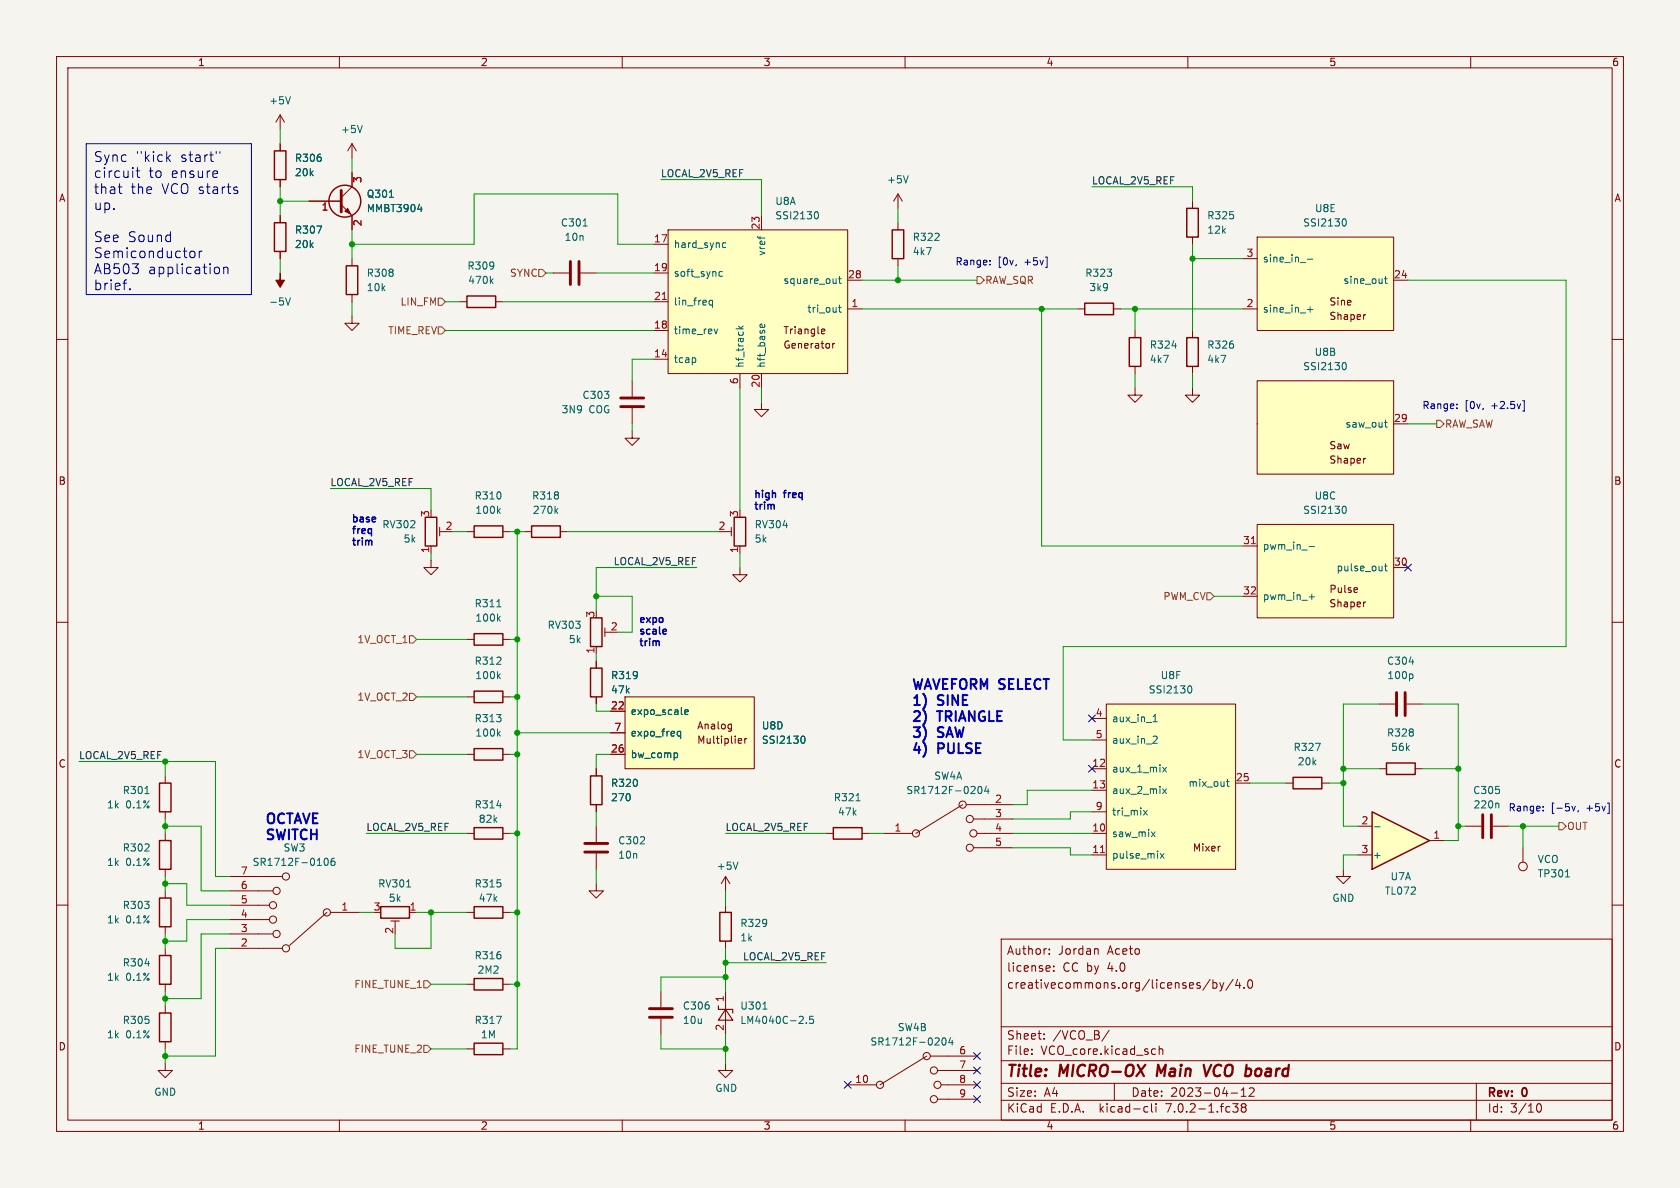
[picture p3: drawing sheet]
<svg xmlns="http://www.w3.org/2000/svg" width="297mm" height="210mm" viewBox="0 0 297 210" stroke-linecap="round" stroke-linejoin="round" font-family="sans-serif">
<path d="M0 0h297v210h-297z" fill="#f5f4ef" stroke="#f5f4ef" stroke-width=".18"/>
<g fill="none" stroke="#840000" stroke-width=".18">
<path d="M10 10h277v190h-277zM12 12h273v186h-273zM60 10v2M110 10v2M160 10v2M210 10v2M260 10v2M10 60h2M285 60h2M111.8 76.2v1.3h1.2l-1.2 1.2-1.3-1.2h1.3M111.8 67.3v2.8M111.8 72.1v2.8"/>
<path d="M128.3 94h1M129.3 93.2v1.5M130.8 96.5v1.3M10 110h2M285 110h2M10 160h2M285 160h2M177 166h108v32h-108zM185.5 168.6v.1M185.5 167.8v.1M185.6 170.8v.3l-.7 .1M186.3 171.6v.1"/>
<path d="M186.3 170.8v.1M193.9 167.7l.2 .2v.8M213.9 173.1l-1.3 2M214.4 173.2v1.5M214.4 173.8l.5-.1 .2 .3v.4l-.1 .2h-.6M215.6 173.7l.4 1M216 174.7l-.1 .4-.3 .1M216.4 173.7l-.4 1M218 173.1l-1.3 2M218.8 173.1l-.4 1.1h1M219.1 173.7v1M219.9 174.6v.1"/>
<path d="M220.7 173.3l.2-.1a.81 .81 0 0 1 .6 .6 .81 .81 0 0 1-.3 .8l-.1 .1a.81 .81 0 0 1-.4-1.4zM60 198v2M110 198v2M160 198v2M177 194.5h108M177 191.5h108M177 187.5h108M177 181.5h108M182.4 186.3v.1M182.4 185.5v.1M184.6 183.6v.1M184.6 182.8v.1"/>
<path d="M196.1 182.1l-1.3 2M197 191.5v3M202.5 195.6l.4 .1M202.9 196.5l-.4 .1M203.6 195.1v1.3l.2 .2M204.1 185.4l.2 .1M204.3 186.3l-.2 .1M204.4 195.1v.1M204.4 195.6v1M204.9 184.9v1.5M204.9 185.5l.2-.1 .4 .1 .1 .9M210 198v2"/>
<path d="M217.6 193.2h1.2M217.9 195.1h1l-.5 .6 .4 .1v.7l-.2 .1h-.5l-.2-.1M219.4 193.8h.9M219.4 192.7l.5-.4v1.5M219.7 195.7l-.3 .3 .1 .5 .2 .1 .4-.1 .2-.2-.1-.4-.2-.2M219.7 195.7l-.3-.2 .3-.4 .4 .1 .2 .2-.3 .3M219.7 195.7h.3M220.9 192.4l.5-.1 .2 .1 .1 .3-.9 1.1h.9M260 198v2M261 191.5v6.5M271.7 195.4l.3-.3a.81 .81 0 0 1 .6 .6 .81 .81 0 0 1-.3 .8l-.3 .1-.3-.3"/>
</g>
<path d="M212.8 188.2l.4 2 .9-2" fill="none" stroke="#840000" stroke-width=".4"/>
<path d="M129.8 91.4h2v5.1h-2z" fill="none" stroke="#840000" stroke-width=".25"/>
<path d="M109.7 71.9h4.1M109.7 70.4h4.1" fill="none" stroke="#840000" stroke-width=".51"/>
<path d="M118.1 40.6h31.8v25.4h-31.8z" fill="#ffffc2"/>
<g fill="none" stroke="#840000" stroke-width=".18">
<path d="M49.5 25.4v1.3M49.5 31.8v1.2M134.6 38.1v2.5M81.3 53.3h1.2M87.6 53.3h1.3M97.8 48.3h2.8M102.6 48.3h2.8M115.6 43.2h2.5M115.6 58.4h2.5M115.6 48.3h2.5M115.6 53.3h2.5M118.1 40.6h31.8v25.4h-31.8z"/>
<path d="M145.3 58.9h.5M145.3 58.2h.3l.2 .3-.6 .1M149.9 54.6h2.5M149.9 49.5h2.5M115.6 63.5h2.5M130.8 66v2.6M134.6 71.1v1.3h1.3l-1.3 1.3-1.3-1.3h1.3M134.6 66v2.6M147.2 60.7v.8M147.6 60.7l-.4 .2M82.5 94h1.3M88.9 94h1.3"/>
<path d="M92.7 94h1.3M99.1 94h1.2M82.5 113h1.3M88.9 113h1.3M105.4 114.3v1.3M105.4 116.8v1.3M106.9 111v1.5M106.9 111.8h1M130.8 100.3v1.3h-1.3l1.3 1.3 1.3-1.3h-1.3M105.4 123.2v1.3M259.1 146.1h2.8M263.9 146.1h2.8"/>
<path d="M149.9 191.8h5M163.8 186.7l-8.2 5.1M164.5 186.7h8.2M165.7 194.3h7M165.7 189.2h7M166.4 191.8h6.3"/>
<circle cx="155.6" cy="191.8" r=".63"/>
<circle cx="163.8" cy="186.7" r=".63"/>
<circle cx="165.1" cy="194.3" r=".63"/>
<circle cx="165.1" cy="189.2" r=".63"/>
<circle cx="165.7" cy="191.8" r=".63"/>
</g>
<g fill="none" stroke="#006464" stroke-width=".18">
<path d="M103.1 40h.7M144.3 37.4a.68 .68 0 0 1 .4 .7 .68 .68 0 0 1-.4 .6M86.8 49.6l.4 .5M87.2 49.3l-.5 .5M125.4 53.8l.2 .1h.4M126 53.1v1.3M126 53.1h-.4l-.2 .1M126.3 58.2l.3 .8 .3-.8M127.2 48.7l.2 .1h.3M127.7 48.1l-.3-.1-.2 .1M127.8 43.7h.5M127.8 43h.5"/>
<path d="M130.6 57.6l.4 .5M131.4 57.6l-.5 .4M133.9 41.8v.1M134.4 41.8v.5M134.4 57.7v-.4h.3l.1 .6M135.1 57.3l.1 .4M147.8 49.3v.8M147.8 50v.1M148.2 54.4h.5M148.2 49.3h.5M148.4 48.8v1.1l.3 .2M148.4 53.9v1.1l.3 .2"/>
<path d="M88.1 90.3l.3 .5M88.4 89.9l-.4 .5M98.2 90.3l.4 .5M98.6 89.9l-.5 .5M87.8 107.3h.8M88.1 109.3l.3 .5M88.4 109l-.4 .4M264.8 142l.2 .2v.6M166.7 183.5h.1a.68 .68 0 0 1 .5 .6 .68 .68 0 0 1-.5 .6 .84 .84 0 0 1-.1-1.2zM168 183.4l-.3 .9h.8M168.3 183.9v.8"/>
</g>
<path d="M117.1 52.9h.7" fill="none" stroke="#a90000" stroke-width=".18"/>
<path d="M100.8 46.2v4.1M102.4 46.2v4.1M262.1 144v4.1M263.7 144v4.1" fill="none" stroke="#840000" stroke-width=".51"/>
<path d="M48.5 26.7h2v5.1h-2zM82.5 52.3h5.1v2.1h-5.1zM83.8 93h5.1v2h-5.1zM94 93h5.1v2h-5.1zM83.8 112h5.1v2h-5.1zM104.4 109.2h2v5.1h-2zM104.4 118.1h2v5.1h-2z" fill="none" stroke="#840000" stroke-width=".25"/>
<path d="M242.6 143.5l10.1 5.1-10.1 5.1z" fill="#ffffc2"/>
<g fill="none" stroke="#840000" stroke-width=".25">
<path d="M48.5 39.4h2v5.1h-2zM28.2 138.4h2v5.1h-2zM83.8 122.2h5.1v2h-5.1zM28.2 148.6h2v5.1h-2zM28.2 158.8h2v5h-2zM242.6 143.5l10.1 5.1-10.1 5.1zM28.2 179.1h2v5.1h-2zM28.2 168.9h2v5.1h-2z"/>
<circle cx="61" cy="35.6" r="2.82"/>
</g>
<g fill="none" stroke="#840000" stroke-width=".18">
<path d="M49.5 38.1v1.3M54.6 35.6h5.7M60.3 36.2l1.9 1.9v2.5M62.2 30.5v2.5l-1.9 1.9M49.5 44.5v1.2M29.2 137.2v1.2M82.5 123.2h1.3M88.9 123.2h1.3M29.2 143.5v1.3M29.2 147.3v1.3M29.2 153.7v1.2M29.2 157.5v1.3"/>
<path d="M40.6 154.9h9.3M40.6 157.5h7.7M156.2 147.3h5.1M170.2 142.2l-8.3 5.1M170.8 142.2h8.3M172.1 149.9h7M172.1 144.8h7M172.7 147.3h6.4M237.5 153.7v1.2h1.3l-1.3 1.3-1.3-1.3h1.3M240 146.1h2.6M240 151.1h2.6M252.7 148.6h2.6"/>
<path d="M29.2 163.8v1.3M29.2 167.6v1.3M29.2 174v1.3M29.2 177.8v1.3M40.6 167.6h9.3M40.6 165.1h7.7M40.6 160h7M40.6 162.6h7M57.8 161.3l-6.6 5.8M58.4 161.3h5.1M29.2 188v1.2h1.3l-1.3 1.3-1.3-1.3h1.3M29.2 184.2v1.2"/>
<circle cx="48.9" cy="157.5" r=".63"/>
<circle cx="50.5" cy="154.9" r=".63"/>
<circle cx="161.9" cy="147.3" r=".63"/>
<circle cx="170.2" cy="142.2" r=".63"/>
<circle cx="171.4" cy="144.8" r=".63"/>
<circle cx="171.4" cy="149.9" r=".63"/>
<circle cx="172.1" cy="147.3" r=".63"/>
<circle cx="48.3" cy="160" r=".63"/>
<circle cx="48.3" cy="162.6" r=".63"/>
<circle cx="48.9" cy="165.1" r=".63"/>
<circle cx="50.5" cy="167.6" r=".63"/>
<circle cx="57.8" cy="161.3" r=".63"/>
</g>
<path d="M68.8 34.9h.8M73.9 37h.7M88.1 119.5l.3 .5M88.4 119.1l-.4 .5M173.1 139.1l.1-.1a.68 .68 0 0 1 .4 .7 .68 .68 0 0 1-.4 .6 .84 .84 0 0 1-.1-1.2zM174.4 139l-.3 .9h.8M174.7 139.4v.9M25.6 140.3h.8M57.4 151.8l.2-.1a.68 .68 0 0 1 .4 .7 .68 .68 0 0 1-.4 .6l-.2-.1-.1-.4zM59.1 151.7l-.3 .1a.86 .86 0 0 0 0 1.2l.4-.1v-.5l-.2-.2-.4 .1-.1 .1M243 146.2h1" fill="none" stroke="#006464" stroke-width=".18"/>
<path d="M60.3 33.7v3.8" fill="none" stroke="#840000" stroke-width=".51"/>
<path d="M61 37.3l.5-.5 .5 1z" fill="#840000" stroke="#840000" stroke-width=".18"/>
<path d="M195.6 124.5h22.8v29.2h-22.8z" fill="#ffffc2"/>
<g fill="none" stroke="#840000" stroke-width=".18">
<path d="M49.5 20.3l-.7 1.3M49.5 20.3v2.6M49.5 20.3l.8 1.3M62.2 25.4v2.5M62.2 25.4l-.7 1.3M62.2 25.4l.8 1.3M158.7 34.3l-.7 1.3M158.7 34.3v2.5M158.7 34.3l.8 1.3M62.2 55.9v1.3h1.3l-1.3 1.2-1.2-1.2h1.2M62.2 45.7v1.3M62.2 52.1v1.2"/>
<path d="M200.7 58.4v1.3M210.8 58.4v1.3M200.7 68.6v1.3h1.2l-1.2 1.2-1.3-1.2h1.3M200.7 64.8v1.2M210.8 68.6v1.3h1.3l-1.3 1.2-1.3-1.2h1.3M210.8 64.8v1.2M76.2 99.1v1.2h-1.3l1.3 1.3 1.3-1.3h-1.3M76.2 96.5v1.3M77.7 93.2v1.5M77.7 94h1M82.5 133.4h1.3M88.9 133.4h1.3"/>
<path d="M193 135.9h2.6M193 139.7h2.6M193 127h2.6M193 130.8h2.6M195.6 124.5h22.8v29.2h-22.8zM218.4 138.4h2.6M227.3 138.4h1.3M233.7 138.4h1.2M82.5 147.3h1.3M88.9 147.3h1.3M193 147.3h2.6M193 151.1h2.6"/>
<path d="M193 143.5h2.6M69.1 162.8h1.5M69.8 162.8v1M72.4 161.3h1.3M82.5 161.3h1.3M88.9 161.3h1.3"/>
</g>
<g fill="none" stroke="#006464" stroke-width=".18">
<path d="M51.3 17.1l-.4 1.3M64 22.2l-.4 1.2M160.6 31.1l-.5 1.2M50.5 52.7l.4 1.2 .4-1.2M88.1 129.6l.3 .5M88.4 129.3l-.4 .5M203.9 127.6h.7M204 126.6l.2-.3v1.3M204 130.1l.5 .1 .1 .3-.8 .9h.8M205.5 135.6l.7 .9M205.5 139.4l.7 .9M206.2 135.6l-.7 .9"/>
<path d="M206.2 139.4l-.7 .9M210.3 121.2a.68 .68 0 0 1 .4 .7 .68 .68 0 0 1-.4 .6M216.8 138.2h.5M217 137.7v1.1l.3 .2M71.9 156.8h.7M202.2 143.3l.6 .8M202.8 143.3l-.6 .8M203.6 147.1l.6 .8M204.2 147.1l-.6 .8M205.1 150.9l.7 .8M205.8 150.9l-.7 .8"/>
</g>
<path d="M194.6 150.7h.7" fill="none" stroke="#a90000" stroke-width=".18"/>
<path d="M61.2 47h2v5.1h-2zM199.6 59.7h2.1v5.1h-2.1zM209.8 59.7h2v5.1h-2zM75.2 91.4h2v5.1h-2zM83.8 132.3h5.1v2.1h-5.1zM228.6 137.4h5.1v2h-5.1zM83.8 146.3h5.1v2h-5.1zM67.3 160.3h5.1v2h-5.1zM83.8 160.3h5.1v2h-5.1z" fill="none" stroke="#840000" stroke-width=".25"/>
<path d="M49.5 48.3v1.2h.8l-.8 1.3-.7-1.3h.7z" fill="#840000" stroke="#840000" stroke-width=".18"/>
<path d="M222.2 67.3h24.2v16.5h-24.2z" fill="#ffffc2"/>
<path d="M210.8 35.6v1.2M210.8 41.9v1.3M222.2 67.3h24.2v16.5h-24.2zM246.4 74.9h2.5M241.4 81l-.2 .1" fill="none" stroke="#840000" stroke-width=".18"/>
<path d="M237.6 64.1a.68 .68 0 0 1 .4 .6 .68 .68 0 0 1-.4 .7M244.8 74.7h.4M244.9 74.2v1.1l.3 .2" fill="none" stroke="#006464" stroke-width=".18"/>
<path d="M209.8 36.8h2v5.1h-2z" fill="none" stroke="#840000" stroke-width=".25"/>
<path d="M222.2 41.9h24.2v16.5h-24.2z" fill="#ffffc2"/>
<path d="M190.5 54.6h1.3M196.8 54.6h1.3M219.7 54.6h2.5M219.7 45.7h2.5M222.2 41.9h24.2v16.5h-24.2zM241.4 55.6l-.2 .1M246.4 49.5h2.5M82.5 174h1.3M88.9 174h1.3M82.5 185.4h1.3M88.9 185.4h1.3" fill="none" stroke="#840000" stroke-width=".18"/>
<path d="M237.6 38.7a.68 .68 0 0 1 .4 .6 .68 .68 0 0 1-.4 .7M231.1 54.7h1M231.1 45.8h1M231.6 54.2v1M244.8 49.3h.4M244.9 48.8v1.1l.3 .2" fill="none" stroke="#006464" stroke-width=".18"/>
<path d="M191.8 53.6h5v2h-5zM83.8 173h5.1v2h-5.1zM83.8 184.4h5.1v2h-5.1z" fill="none" stroke="#840000" stroke-width=".25"/>
<path d="M222.2 92.7h24.2v16.5h-24.2z" fill="#ffffc2"/>
<g fill="none" stroke="#840000" stroke-width=".18">
<path d="M219.7 96.5h2.5M222.2 92.7h24.2v16.5h-24.2zM219.7 105.4h2.5M239.9 103.9l.1 .3-.6 .1M241.4 106.4l-.2 .1M246.4 100.3h2.5M243.8 135.9h1.3M250.2 135.9h1.3M128.3 154.9l-.8 1.3M128.3 154.9v2.6M128.3 154.9l.7 1.3M146 147.3h1.3"/>
<path d="M152.4 147.3h1.3"/>
</g>
<path d="M231.4 96.6h1M237.6 89.5a.68 .68 0 0 1 .4 .6 .68 .68 0 0 1-.4 .7M244.9 99.6v1.1l.3 .2M231.4 105.5h1M244.8 100.1h.4M130.5 152.4l-.5 1.3M151.3 141.6h.8" fill="none" stroke="#006464" stroke-width=".18"/>
<path d="M221.2 96.1h.7" fill="none" stroke="#a90000" stroke-width=".18"/>
<path d="M245.1 134.9h5.1v2h-5.1zM147.3 146.3h5.1v2h-5.1z" fill="none" stroke="#840000" stroke-width=".25"/>
<path d="M110.5 123.2h22.8v12.7h-22.8z" fill="#ffffc2"/>
<g fill="none" stroke="#840000" stroke-width=".18">
<path d="M49.5 25.4v1.3M49.5 31.8v1.2M49.5 38.1v1.3M54.6 35.6h5.7M62.2 30.5v2.5M62.2 38.1v2.5M158.7 39.4v1.2M49.5 44.5v1.2M158.7 45.7v1.3M105.4 116.8v1.3M105.4 123.2v1.3M105.4 135.9v1.3"/>
<path d="M107.9 125.7h2.6M107.9 133.4h2.6M107.9 129.5h2.6M110.5 123.2h22.8v12.7h-22.8zM129.2 128l.1 .1M129.3 128v1l-.1 .2M129.3 128.8l-.1 .1M130.7 130.6h.4v.3l-.6 .1M131.1 131.3l-.4 .1M131.7 130.6v.8M132 130.6l-.3 .2M243.8 124.5h2.8"/>
<path d="M248.7 124.5h2.8M105.4 156.2v1.3h1.3l-1.3 1.3-1.3-1.3h1.3M105.4 142.2v1.3M105.4 146.1v2.7M105.4 150.9v2.8M269.2 149.9v2.5M116.8 175.3v2.8M128.3 175.3v7.6M128.3 160v1.3M128.3 166.4v1.2M116.8 180.1v2.8M128.3 188v1.2h1.2l-1.2 1.3-1.3-1.3h1.3"/>
<circle cx="269.2" cy="153.2" r=".76"/>
</g>
<g fill="none" stroke="#006464" stroke-width=".18">
<path d="M68.8 34.9h.8M73.9 37h.7M249.7 119.2l.1 .2-.1 .5M119.5 133.1l.3 .2v.4l-.3 .2M119.9 130.1h.4M119.9 129.3h.4M120.3 129.3v1.3M121.1 125.9l.6-.1-.1-.3h-.4l-.1 .2v.6h.5M141.9 130.1a.68 .68 0 0 1 .4 .7 .68 .68 0 0 1-.4 .6M276.8 155h.7M134.9 178.4h.7M143.8 179.7h-.6l-.1 .6 .2-.2 .4 .1 .1 .2v.4l-.2 .1-.5-.1"/>
<path d="M142.6 180.8v.1"/>
</g>
<path d="M157.7 40.6h2.1v5.1h-2.1zM104.4 137.2h2v5h-2zM127.3 161.3h2v5.1h-2z" fill="none" stroke="#840000" stroke-width=".25"/>
<path d="M246.9 122.4v4.1M248.4 122.4v4.1M103.4 150.6h4M103.4 149.1h4M114.8 179.8h4.1M114.8 178.3h4.1" fill="none" stroke="#840000" stroke-width=".51"/>
<path d="M127 177.8v.6h2.5v.7M128.3 178.4l1.2 1.9h-2.5z" fill="none" stroke="#840000" stroke-width=".2"/>
<path d="M77.5 52.7h.6l.6 .6-.6 .7h-.6zM77.5 57.8h.6l.6 .6-.6 .7h-.6zM95.2 47.6h.7l.6 .7-.6 .6h-.7zM172.7 48.9h.7l.6 .6-.6 .7h-.7zM254 74.3h.6l.7 .6-.7 .7h-.6zM72.4 112.4h.6l.7 .6-.7 .7h-.6zM213.4 104.8h.6l.6 .6-.6 .6h-.6zM72.4 122.6h.6l.7 .6-.7 .6h-.6zM72.4 132.7h.6l.7 .7-.7 .6h-.6zM275.6 145.4h.6l.7 .7-.7 .6h-.6zM74.9 173.4h.7l.6 .6-.6 .6h-.7zM74.9 184.8h.7l.6 .6-.6 .7h-.7z" fill="none" stroke="#725600" stroke-width=".18"/>
<g fill="none" stroke="#0000c2" stroke-width=".18">
<path d="M15.2 25.4h29.2v26.7h-29.2zM20.9 33h.7M21.4 34.2h.2M24.1 30.2h.6M24.3 29.6v1.5l.1 .2 .3 .1M29.6 27.9l.5 .6M30.1 27.4l-.6 .6M38.2 26.8v.3M38.4 30.3l.1 .3-.9 .2M38.9 26.8v.3M41.6 33l.4 .1M41.6 33.6l.4 .1 .1 .3-.3 .2h-.3"/>
<path d="M23 51.1v.1M33.6 44.6a.47 .47 0 0 1 .5-.2 .47 .47 0 0 1 .4 .3v.5a.47 .47 0 0 1-.4 .4 .47 .47 0 0 1-.5-.2M35.2 44.4v1.2M35.7 44.4l-.3 .1-.2 .2M38.5 47.2l.3 .4v.5l-.3 .3M39.6 47.4a.43 .43 0 0 1 .7 .1v.9M39.6 47.2v1.2M175 46.7v.1M175 46v.2M184.8 45.4h.3v1.9h-.3M257.6 72.1v.1M257.6 71.4v.2"/>
<path d="M269.2 70.8h.3v1.9h-.3M272.8 143.2v.2M272.8 142.6v.1M277.9 142.5l.3 .9 .3-.9M279 143.3l-.1 .2M284.2 142h.3v1.8h-.3"/>
</g>
<g fill="none" stroke="#009600" stroke-width=".18">
<path d="M49.5 35.6h5.1M49.5 22.9v2.5M49.5 33v5.1M62.2 27.9v2.6M116.8 31.8h17.8v6.3M158.7 36.8v2.6M193 33h17.8v2.6M49.5 45.7v2.6M62.2 40.6v5.1M62.2 53.3v2.6M62.2 43.2h21.6v-8.9h25.4v8.9h6.4M78.7 53.3h2.6"/>
<path d="M78.7 58.4h36.9M88.9 53.3h26.7M96.5 48.3h1.3M105.4 48.3h10.2M152.4 49.5h20.3M152.4 54.6h38.1M158.7 47v2.5M184.1 54.6v41.9h35.6M198.1 54.6h21.6M200.7 54.6v3.8M210.8 43.2v15.2M210.8 45.7h8.9"/>
<path d="M248.9 49.5h28v64.8h-88.9v16.5h5M111.8 74.9v1.3M115.6 63.5h-3.8v3.8M130.8 68.6v21.6M134.6 68.6v2.5M200.7 66v2.6M210.8 66v2.6M248.9 74.9h5.1M58.4 86.4h17.8v3.8M76.2 97.8v1.3M80 94h2.5M90.2 94h2.5"/>
<path d="M91.4 94v91.4h-1.2M100.3 94h26.7M130.8 97.8v2.5M73.7 113h8.8M90.2 113h1.2M105.4 105.4h6.4v6.4h-2.6M105.4 115.6v1.2M123.2 100.3h-17.8v7.7M214.6 105.4h5.1M14 134.6h24.1v20.3h2.5M29.2 134.6v2.6M73.7 133.4h8.8"/>
<path d="M73.7 123.2h8.8M90.2 133.4h1.2M90.2 123.2h1.2M91.4 129.5h16.5M105.4 124.5v1.2h2.5M107.9 133.4h-2.5v2.5M193 139.7h-11.4v2.5h-2.5M221 138.4h6.3M234.9 138.4h2.6M237.5 135.9h6.3M243.8 124.5h-6.3v21.6h2.5M251.5 135.9h6.3"/>
<path d="M251.5 124.5h6.3v24.1h-2.5M29.2 146.1h6.4v11.4h5M29.2 144.8v2.5M29.2 154.9v2.6M29.2 156.2h3.8v3.8h7.6M64.8 147.3h17.7M90.2 147.3h1.2M105.4 143.5v2.6M105.4 153.7v2.5M128.3 157.5v2.5M128.3 147.3h17.7M153.7 147.3h2.5"/>
<path d="M179.1 147.3h13.9M179.1 149.9h10.1v1.2h3.8M193 143.5h-3.8v1.3h-10.1M240 151.1h-2.5v2.6M257.8 146.1h1.3M266.7 146.1h8.9M269.2 146.1v3.8M29.2 165.1v2.5M29.2 175.3v2.5M40.6 167.6h-2.5v19.1h-8.9M40.6 162.6h-7.6v3.8h-3.8M40.6 165.1h-5v11.4h-6.4"/>
<path d="M63.5 161.3h2.5M73.7 161.3h8.8M76.2 161.3v6.3h-6.4v-2.5M76.2 174h6.3M90.2 161.3h1.2M90.2 174h1.2M128.3 167.6v7.7M128.3 172.7h-11.5v2.6M128.3 170.2h17.7M29.2 185.4v2.6M76.2 185.4h6.3M116.8 182.9v2.5h11.5"/>
<path d="M128.3 182.9v5.1"/>
</g>
<g fill="none" stroke="#000084" stroke-width=".18">
<path d="M248.3 99.7l1.2 1.2M249.5 99.7l-1.2 1.2M192.4 135.3l1.2 1.2M192.4 126.4l1.2 1.2M193.6 135.3l-1.2 1.2M193.6 126.4l-1.2 1.2M149.3 191.2l1.2 1.2M150.5 191.2l-1.2 1.2M172.1 186.1l1.2 1.2M172.1 188.6l1.2 1.2M172.1 193.7l1.2 1.2M172.1 191.2l1.2 1.2"/>
<path d="M173.3 186.1l-1.2 1.2M173.3 188.6l-1.2 1.2M173.3 193.7l-1.2 1.2M173.3 191.2l-1.2 1.2"/>
</g>
<g fill="#009600" stroke="#009600" stroke-width=".18">
<circle cx="91.4" cy="174" r=".46"/>
<circle cx="76.2" cy="161.3" r=".46"/>
<circle cx="128.3" cy="185.4" r=".46"/>
<circle cx="91.4" cy="94" r=".46"/>
<circle cx="91.4" cy="113" r=".46"/>
<circle cx="91.4" cy="123.2" r=".46"/>
<circle cx="91.4" cy="129.5" r=".46"/>
<circle cx="91.4" cy="133.4" r=".46"/>
<circle cx="29.2" cy="186.7" r=".46"/>
<circle cx="29.2" cy="146.1" r=".46"/>
<circle cx="29.2" cy="166.4" r=".46"/>
<circle cx="29.2" cy="176.5" r=".46"/>
<circle cx="29.2" cy="134.6" r=".46"/>
<circle cx="29.2" cy="156.2" r=".46"/>
<circle cx="49.5" cy="35.6" r=".46"/>
<circle cx="62.2" cy="43.2" r=".46"/>
<circle cx="105.4" cy="105.4" r=".46"/>
<circle cx="257.8" cy="146.1" r=".46"/>
<circle cx="269.2" cy="146.1" r=".46"/>
<circle cx="237.5" cy="138.4" r=".46"/>
<circle cx="257.8" cy="135.9" r=".46"/>
<circle cx="237.5" cy="135.9" r=".46"/>
<circle cx="210.8" cy="45.7" r=".46"/>
<circle cx="184.1" cy="54.6" r=".46"/>
<circle cx="158.7" cy="49.5" r=".46"/>
<circle cx="200.7" cy="54.6" r=".46"/>
<circle cx="91.4" cy="161.3" r=".46"/>
<circle cx="91.4" cy="147.3" r=".46"/>
<circle cx="128.3" cy="172.7" r=".46"/>
<circle cx="128.3" cy="170.2" r=".46"/>
</g>
<g font-size="2.8" fill="#840000">
<text x="178" y="190.8">Title:</text>
<text x="187.4" y="190.8">MICRO-OX</text>
<text x="205.2" y="190.8">Main</text>
<text x="214.2" y="190.8">VCO board</text>
</g>
<g font-size="2.4" fill="#0000c2">
<text x="16.6" y="28.8">Sync</text>
<text x="24" y="28.8">&quot;kick</text>
<text x="31.9" y="28.8">start&quot;</text>
<text x="16.6" y="31.7">circuit</text>
<text x="16.6" y="34.5">that</text>
<text x="23.1" y="34.5">the</text>
<text x="26.2" y="31.7">to</text>
<text x="28.5" y="34.5">VCO starts</text>
<text x="30.2" y="31.7">ensure</text>
<text x="16.6" y="37.3">up.</text>
<text x="16.6" y="43">See Sound</text>
<text x="16.6" y="45.9">Semiconductor</text>
<text x="16.6" y="48.7">AB503</text>
<text x="16.6" y="51.5">brief.</text>
<text x="26.2" y="48.7">application</text>
<text x="161.3" y="122">WAVEFORM SELECT</text>
<text x="161.3" y="124.8">1)</text>
<text x="166" y="124.8">SINE</text>
<text x="161.3" y="127.7">2)</text>
<text x="161.3" y="130.5">3)</text>
<text x="166" y="127.7">TRIANGLE</text>
<text x="166" y="130.5">SAW</text>
<text x="161.3" y="133.4">4)</text>
<text x="166" y="133.4">PULSE</text>
<text x="47" y="145.8">OCTAVE</text>
<text x="47" y="148.6">SWITCH</text>
</g>
<g font-size="2.1" fill="#840000">
<text x="178" y="171.9">license:</text>
<text x="178" y="168.9">Author:</text>
<text x="187.1" y="168.9">Jordan</text>
<text x="187.9" y="171.9">CC by</text>
<text x="195.8" y="168.9">Aceto</text>
<text x="195.8" y="171.9">4.0</text>
<text x="178" y="174.9">creativecommons.org/licenses/by/4.0</text>
<text x="178" y="183.9">Sheet:</text>
<text x="186.2" y="183.9">/VCO_B/</text>
<text x="178" y="186.6">File:</text>
<text x="184" y="186.6">VCO_core.kicad_sch</text>
<text x="178" y="196.8">KiCad</text>
<text x="178" y="194">Size:</text>
<text x="184.6" y="194">A4</text>
<text x="185.7" y="196.8">E.D.A.</text>
<text x="194.4" y="196.8">kicad-cli</text>
<text x="200" y="194">Date:</text>
<text x="206.2" y="196.8">7.0.2-1.fc38</text>
<text x="206.9" y="194">2023-04-12</text>
<text x="263" y="194.2">Rev:</text>
<text x="263" y="196.8">Id:</text>
<text x="267" y="196.8">3/10</text>
<text x="269.2" y="194.2">0</text>
</g>
<g font-size="1.8" fill="#840000">
<text x="35" y="11.8">1</text>
<text x="85" y="11.8">2</text>
<text x="135" y="11.8">3</text>
<text x="185" y="11.8">4</text>
<text x="235" y="11.8">5</text>
<text x="285" y="11.8">6</text>
<text x="10.4" y="35.8">A</text>
<text x="285.4" y="35.8">A</text>
<text x="138.4" y="59.3">Triangle</text>
<text x="234.9" y="56.7">Shaper</text>
<text x="234.9" y="54.2">Sine</text>
<text x="138.4" y="61.8">Generator</text>
<text x="234.9" y="79.6">Saw</text>
<text x="234.9" y="82.1">Shaper</text>
<text x="10.3" y="85.8">B</text>
<text x="285.3" y="85.8">B</text>
<text x="234.9" y="105">Pulse</text>
<text x="234.9" y="107.5">Shaper</text>
<text x="123.2" y="129.1">Analog</text>
<text x="123.2" y="131.6">Multiplier</text>
<text x="10.3" y="135.8">C</text>
<text x="285.3" y="135.8">C</text>
<text x="210.8" y="150.7">Mixer</text>
<text x="10.3" y="185.8">D</text>
<text x="285.3" y="185.8">D</text>
<text x="35" y="199.8">1</text>
<text x="85" y="199.8">2</text>
<text x="135" y="199.8">3</text>
<text x="185" y="199.8">4</text>
<text x="235" y="199.8">5</text>
<text x="285" y="199.8">6</text>
</g>
<g font-size="1.8" fill="#006464">
<text x="47.5" y="18.6">+5V</text>
<text x="60.2" y="23.7">+5V</text>
<text x="52.1" y="28.8">R306</text>
<text x="52.1" y="31.3">20k</text>
<text x="64.8" y="35.1">Q301</text>
<text x="156.8" y="32.6">+5V</text>
<text x="52.1" y="41.5">R307</text>
<text x="64.8" y="37.7">MMBT3904</text>
<text x="99.1" y="40.2">C301</text>
<text x="137" y="36.4">U8A</text>
<text x="137" y="38.9">SSI2130</text>
<text x="213.4" y="38.9">R325</text>
<text x="213.4" y="41.5">12k</text>
<text x="230.3" y="40.2">SSI2130</text>
<text x="232.4" y="37.7">U8E</text>
<text x="52.1" y="44">20k</text>
<text x="82.6" y="47.8">R309</text>
<text x="99.8" y="42.7">10n</text>
<text x="119.1" y="44">hard_sync</text>
<text x="135.4" y="45.4" transform="rotate(-90 135.4 45.4)">vref</text>
<text x="161.3" y="42.7">R322</text>
<text x="161.3" y="45.3">4k7</text>
<text x="223.3" y="46.5">sine_in_-</text>
<text x="64.8" y="49.1">R308</text>
<text x="64.8" y="51.6">10k</text>
<text x="82.7" y="50.4">470k</text>
<text x="119.1" y="49.1">soft_sync</text>
<text x="138.4" y="50.4">square_out</text>
<text x="191.8" y="49.1">R323</text>
<text x="192.5" y="51.6">3k9</text>
<text x="237.4" y="50.4">sine_out</text>
<text x="47.5" y="54.2">-5V</text>
<text x="119.1" y="59.2">time_rev</text>
<text x="119.1" y="54.2">lin_freq</text>
<text x="142.6" y="55.4">tri_out</text>
<text x="223.3" y="55.4">sine_in_+</text>
<text x="119.1" y="64.3">tcap</text>
<text x="131.6" y="65" transform="rotate(-90 131.6 65)">hf_track</text>
<text x="135.4" y="65" transform="rotate(-90 135.4 65)">hft_base</text>
<text x="203.2" y="61.8">R324</text>
<text x="203.2" y="64.3">4k7</text>
<text x="213.4" y="61.8">R326</text>
<text x="213.4" y="64.3">4k7</text>
<text x="230.3" y="65.6">SSI2130</text>
<text x="232.3" y="63.1">U8B</text>
<text x="102.9" y="70.7">C303</text>
<text x="99.2" y="73.2">3N9</text>
<text x="104.1" y="73.2">COG</text>
<text x="237.7" y="75.8">saw_out</text>
<text x="83.8" y="88.5">R310</text>
<text x="94" y="88.5">R318</text>
<text x="232.3" y="88.5">U8C</text>
<text x="67.5" y="93.5">RV302</text>
<text x="84" y="91">100k</text>
<text x="94.1" y="91">270k</text>
<text x="133.4" y="93.5">RV304</text>
<text x="230.3" y="91">SSI2130</text>
<text x="71.3" y="96.1">5k</text>
<text x="133.4" y="96.1">5k</text>
<text x="223.3" y="97.3">pwm_in_-</text>
<text x="236.2" y="101.2">pulse_out</text>
<text x="83.8" y="107.5">R311</text>
<text x="223.3" y="106.2">pwm_in_+</text>
<text x="84" y="110">100k</text>
<text x="96.7" y="111.3">RV303</text>
<text x="100.5" y="113.9">5k</text>
<text x="83.8" y="117.7">R312</text>
<text x="245.1" y="117.7">C304</text>
<text x="84" y="120.2">100k</text>
<text x="108" y="120.2">R319</text>
<text x="108" y="122.7">47k</text>
<text x="203" y="122.7">SSI2130</text>
<text x="205.1" y="120.2">U8F</text>
<text x="245.2" y="120.2">100p</text>
<text x="83.8" y="127.8">R313</text>
<text x="84" y="130.4">100k</text>
<text x="111.5" y="126.6">expo_scale</text>
<text x="111.5" y="130.4">expo_freq</text>
<text x="134.6" y="129.1">U8D</text>
<text x="134.6" y="131.6">SSI2130</text>
<text x="196.6" y="127.8">aux_in_1</text>
<text x="196.6" y="131.6">aux_in_2</text>
<text x="245.1" y="130.4">R328</text>
<text x="111.5" y="134.2">bw_comp</text>
<text x="165.1" y="138">SW4A</text>
<text x="196.6" y="136.7">aux_1_mix</text>
<text x="228.6" y="132.9">R327</text>
<text x="229.4" y="135.4">20k</text>
<text x="245.9" y="132.9">56k</text>
<text x="18.9" y="143.1">1k</text>
<text x="21.6" y="140.5">R301</text>
<text x="22.2" y="143.1">0.1%</text>
<text x="83.8" y="143.1">R314</text>
<text x="108" y="139.3">R320</text>
<text x="108" y="141.8">270</text>
<text x="147.3" y="141.8">R321</text>
<text x="160.2" y="140.5">SR1712F-0204</text>
<text x="196.6" y="140.5">aux_2_mix</text>
<text x="210" y="139.3">mix_out</text>
<text x="260.4" y="140.5">C305</text>
<text x="260.4" y="143.1">220n</text>
<text x="84.6" y="145.6">82k</text>
<text x="109.2" y="149.4">C302</text>
<text x="148.1" y="144.3">47k</text>
<text x="196.6" y="148.1">saw_mix</text>
<text x="196.6" y="144.3">tri_mix</text>
<text x="18.9" y="153.2">1k</text>
<text x="21.6" y="150.7">R302</text>
<text x="22.2" y="153.2">0.1%</text>
<text x="44.6" y="153.2">SR1712F-0106</text>
<text x="50.1" y="150.7">SW3</text>
<text x="109.2" y="152">10n</text>
<text x="126.7" y="153.9">+5V</text>
<text x="196.6" y="152">pulse_mix</text>
<text x="242.7" y="152">+</text>
<text x="245.8" y="155.8">U7A</text>
<text x="271.8" y="155.3">TP301</text>
<text x="271.8" y="152.7">VCO</text>
<text x="21.6" y="160.8">R303</text>
<text x="66.8" y="157">RV301</text>
<text x="68.7" y="159.6">5k</text>
<text x="83.8" y="157">R315</text>
<text x="84.6" y="159.6">47k</text>
<text x="235.5" y="159.6">GND</text>
<text x="244.8" y="158.3">TL072</text>
<text x="18.9" y="163.4">1k</text>
<text x="22.2" y="163.4">0.1%</text>
<text x="130.8" y="164">R329</text>
<text x="130.8" y="166.6">1k</text>
<text x="18.9" y="173.5">1k</text>
<text x="21.6" y="171">R304</text>
<text x="22.2" y="173.5">0.1%</text>
<text x="83.8" y="169.7">R316</text>
<text x="84.4" y="172.3">2M2</text>
<text x="120.7" y="178.6">C306</text>
<text x="130.8" y="178.6">U301</text>
<text x="18.9" y="183.7">1k</text>
<text x="21.6" y="181.2">R305</text>
<text x="22.2" y="183.7">0.1%</text>
<text x="83.8" y="181.2">R317</text>
<text x="85" y="183.7">1M</text>
<text x="120.7" y="181.2">10u</text>
<text x="130.8" y="181.2">LM4040C-2.5</text>
<text x="153.8" y="185">SR1712F-0204</text>
<text x="158.7" y="182.4">SW4B</text>
<text x="27.2" y="193.9">GND</text>
<text x="126.4" y="193.2">GND</text>
</g>
<g font-size="1.8" fill="#a90000">
<text x="64.1" y="32.4" transform="rotate(-90 64.1 32.4)">3</text>
<text x="56.8" y="37.5">1</text>
<text x="64.1" y="40" transform="rotate(-90 64.1 40)">2</text>
<text x="134.4" y="40.6" transform="rotate(-90 134.4 40.6)">23</text>
<text x="115.6" y="42.9">17</text>
<text x="220.3" y="45.5">3</text>
<text x="115.6" y="48">19</text>
<text x="115.6" y="53.1">21</text>
<text x="149.9" y="49.3">28</text>
<text x="246.4" y="49.3">24</text>
<text x="115.6" y="58.2">18</text>
<text x="150.5" y="54.4">1</text>
<text x="220.3" y="54.4">2</text>
<text x="115.6" y="63.2">14</text>
<text x="130.6" y="68" transform="rotate(-90 130.6 68)">6</text>
<text x="134.4" y="68.6" transform="rotate(-90 134.4 68.6)">20</text>
<text x="246.4" y="74.7">29</text>
<text x="75.9" y="91.5" transform="rotate(-90 75.9 91.5)">3</text>
<text x="78.7" y="93.7">2</text>
<text x="127" y="93.7">2</text>
<text x="130.6" y="91.5" transform="rotate(-90 130.6 91.5)">3</text>
<text x="75.9" y="97.8" transform="rotate(-90 75.9 97.8)">1</text>
<text x="130.6" y="97.8" transform="rotate(-90 130.6 97.8)">1</text>
<text x="219.7" y="96.3">31</text>
<text x="246.4" y="100.1">30</text>
<text x="219.7" y="105.2">32</text>
<text x="105.2" y="109.3" transform="rotate(-90 105.2 109.3)">3</text>
<text x="107.9" y="111.5">2</text>
<text x="105.2" y="115.6" transform="rotate(-90 105.2 115.6)">1</text>
<text x="107.9" y="125.5">22</text>
<text x="108.6" y="129.3">7</text>
<text x="193.6" y="126.7">4</text>
<text x="193.6" y="130.6">5</text>
<text x="107.9" y="133.1">26</text>
<text x="193" y="135.6">12</text>
<text x="175.9" y="142">2</text>
<text x="193" y="139.4">13</text>
<text x="193.6" y="143.3">9</text>
<text x="218.4" y="138.2">25</text>
<text x="158.1" y="147.1">1</text>
<text x="175.9" y="144.5">3</text>
<text x="175.9" y="147.1">4</text>
<text x="175.9" y="149.6">5</text>
<text x="193" y="147.1">10</text>
<text x="240.6" y="145.8">2</text>
<text x="253.3" y="148.3">1</text>
<text x="42.5" y="154.7">7</text>
<text x="193" y="150.9">11</text>
<text x="240.6" y="150.9">3</text>
<text x="42.5" y="159.8">5</text>
<text x="42.5" y="157.2">6</text>
<text x="60.3" y="161">1</text>
<text x="66" y="161">3</text>
<text x="72.4" y="161">1</text>
<text x="42.5" y="167.4">2</text>
<text x="42.5" y="164.8">3</text>
<text x="42.5" y="162.3">4</text>
<text x="69.6" y="165.1" transform="rotate(-90 69.6 165.1)">2</text>
<text x="128" y="177.2" transform="rotate(-90 128 177.2)">1</text>
<text x="128" y="182.3" transform="rotate(-90 128 182.3)">2</text>
<text x="151.1" y="191.5">10</text>
<text x="169.5" y="186.4">6</text>
<text x="169.5" y="189">7</text>
<text x="169.5" y="191.5">8</text>
<text x="169.5" y="194.1">9</text>
</g>
<g font-size="1.8" fill="#0f0f0f">
<text x="116.8" y="31.4">LOCAL_2V5_REF</text>
<text x="193" y="32.7">LOCAL_2V5_REF</text>
<text x="58.4" y="86">LOCAL_2V5_REF</text>
<text x="108.4" y="100">LOCAL_2V5_REF</text>
<text x="14" y="134.3">LOCAL_2V5_REF</text>
<text x="64.8" y="147">LOCAL_2V5_REF</text>
<text x="128.3" y="147">LOCAL_2V5_REF</text>
<text x="131.2" y="169.8">LOCAL_2V5_REF</text>
</g>
<g font-size="1.8" fill="#0000c2">
<text x="168.9" y="47">Range:</text>
<text x="176.4" y="47">[0v,</text>
<text x="181.1" y="47">+5v]</text>
<text x="251.5" y="72.4">Range:</text>
<text x="259" y="72.4">[0v,</text>
<text x="263.7" y="72.4">+2.5v]</text>
<text x="133.3" y="88.1">high</text>
<text x="138.8" y="88.1">freq</text>
<text x="62.2" y="92.4">base</text>
<text x="62.2" y="94.5">freq</text>
<text x="133.3" y="90.2">trim</text>
<text x="62.2" y="96.5">trim</text>
<text x="113" y="110.2">expo</text>
<text x="113" y="112.2">scale</text>
<text x="113" y="114.3">trim</text>
<text x="266.7" y="143.5">Range:</text>
<text x="274.2" y="143.5">[-5v,</text>
<text x="280.5" y="143.5">+5v]</text>
</g>
<g font-size="1.8" fill="#725600">
<text x="90" y="49.1">SYNC</text>
<text x="174.2" y="50.4">RAW_SQR</text>
<text x="68.5" y="59.2">TIME_REV</text>
<text x="70.7" y="54.2">LIN_FM</text>
<text x="255.5" y="75.8">RAW_SAW</text>
<text x="205.5" y="106.2">PWM_CV</text>
<text x="63.1" y="113.9">1V_OCT_1</text>
<text x="63.1" y="124">1V_OCT_2</text>
<text x="63.1" y="134.2">1V_OCT_3</text>
<text x="277.1" y="146.9">OUT</text>
<text x="62.5" y="174.8">FINE_TUNE_1</text>
<text x="62.5" y="186.2">FINE_TUNE_2</text>
</g>
</svg>
